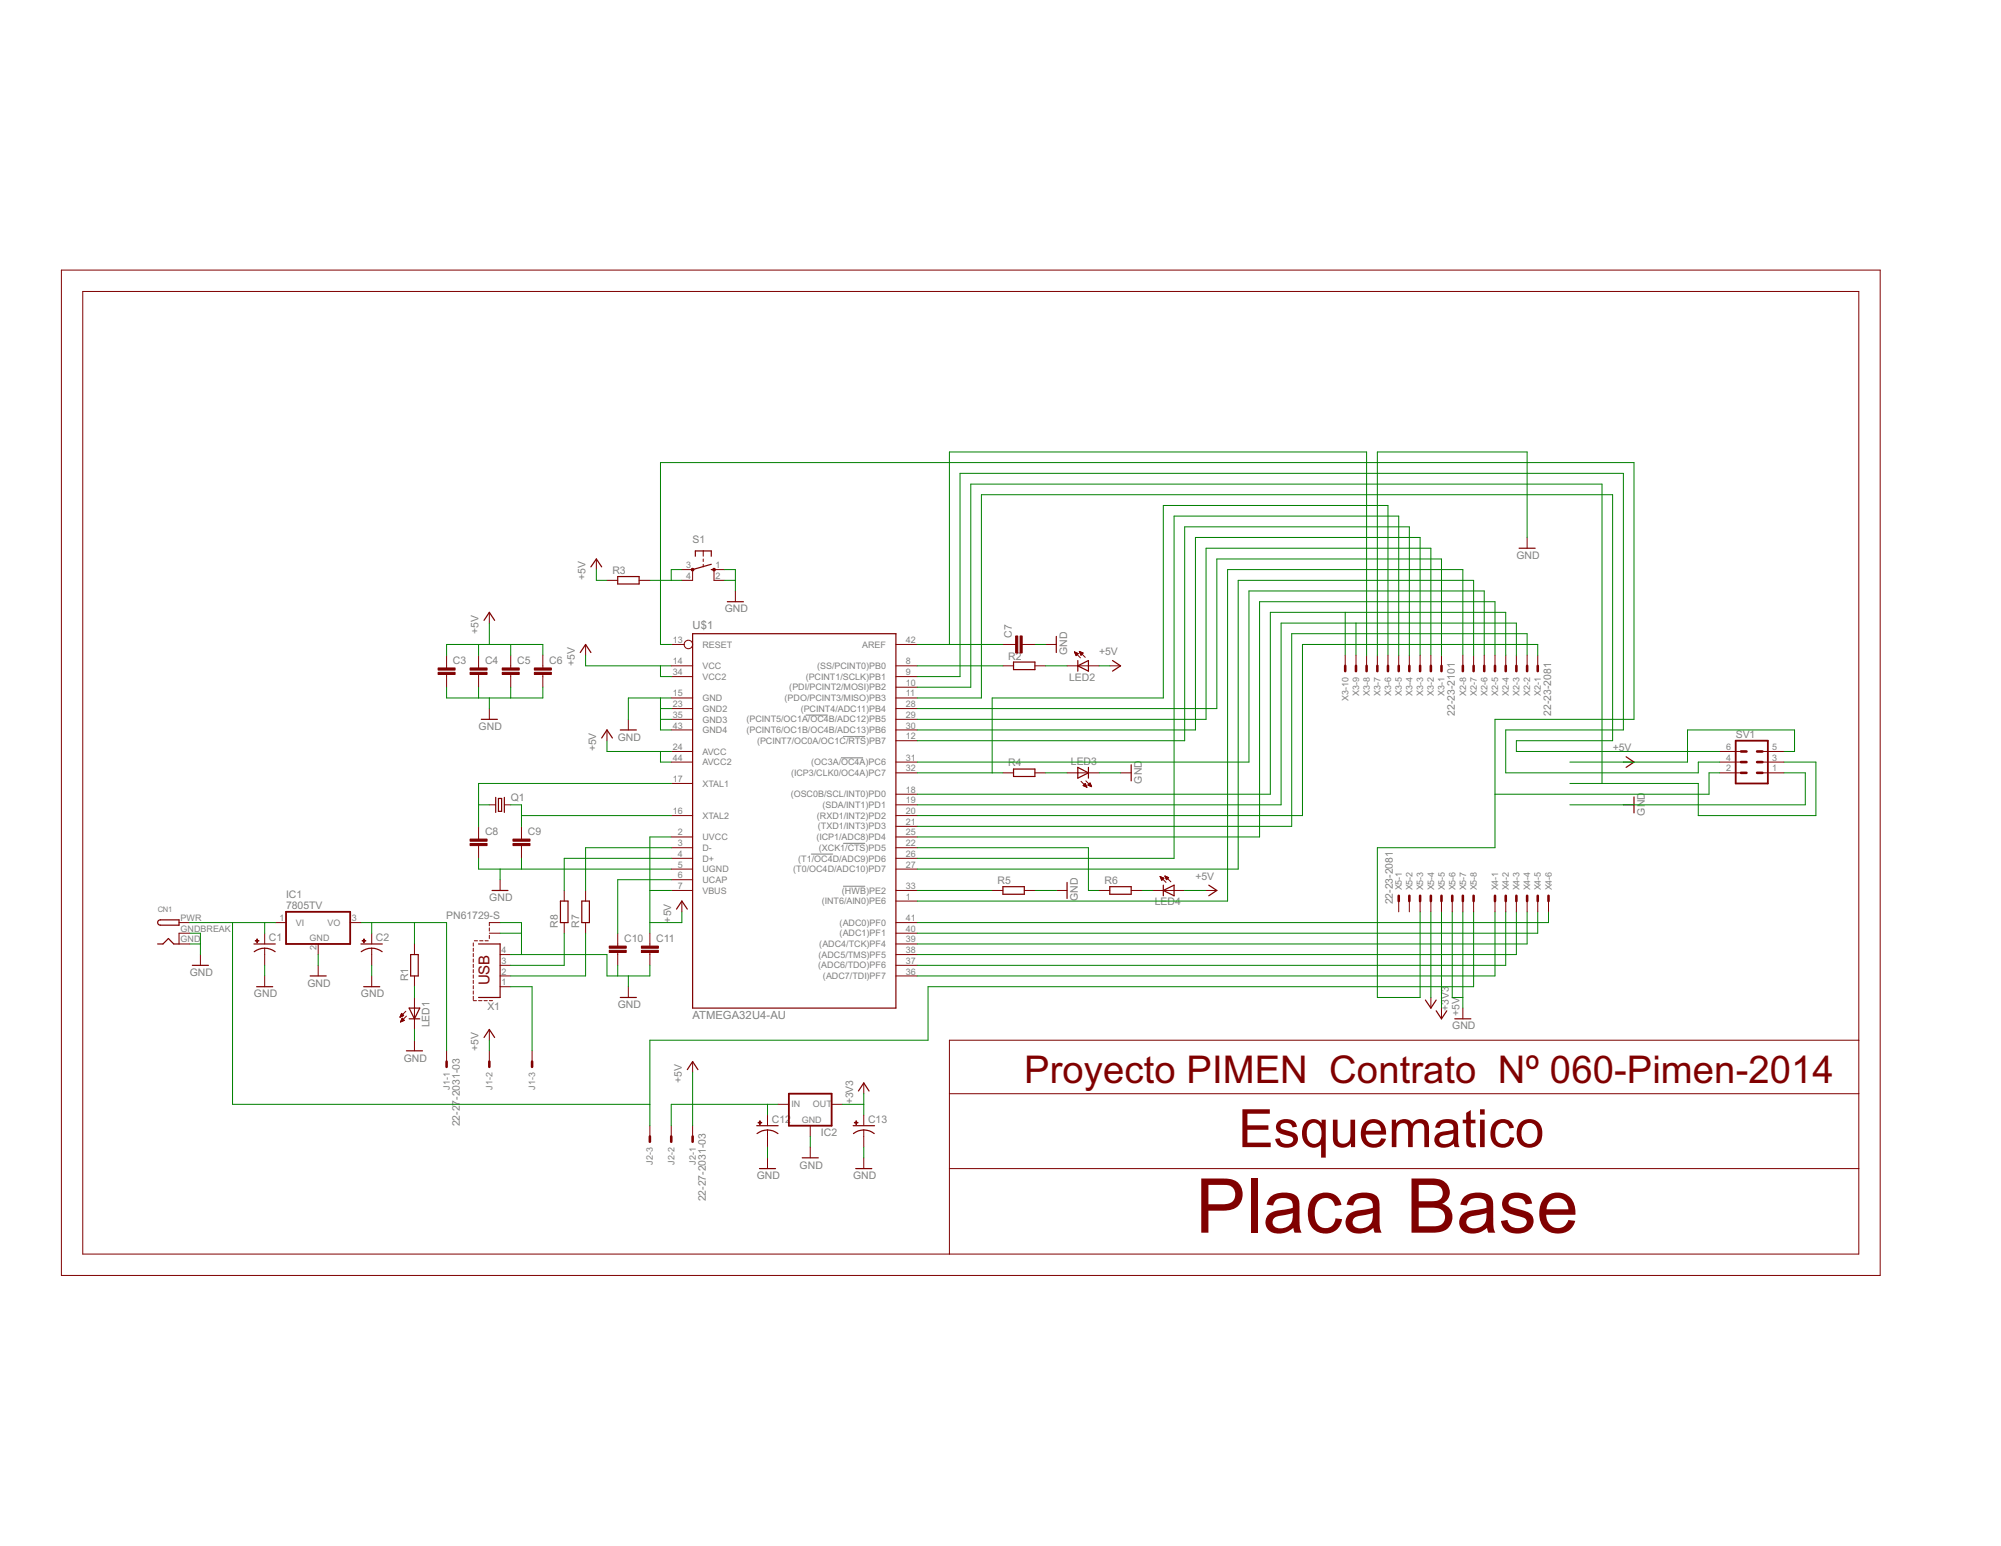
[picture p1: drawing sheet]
<svg xmlns="http://www.w3.org/2000/svg" width="279mm" height="216mm" viewBox="0 0 279 216" stroke-linecap="round" stroke-linejoin="round" font-family="sans-serif">
<path d="M112.5 99.9h3M113.3 119.3h3M117.5 105.8h3M117.8 102.8h3M117.8 117.8h3M117.8 123.8h3" fill="none" stroke="#808080" stroke-width=".14"/>
<g fill="none" stroke="#800000" stroke-width=".14">
<path d="M8.6 37.7h253.9v140.4h-253.9zM11.6 40.7h247.9v134.4h-247.9zM83.3 78.1v1.4M95.2 79.5h1.5v1.5h-1.5M98.2 76.9v.8M98.2 78.1v.3M98.2 78.8v.4M101.2 79.5h-1.5v1.5h1.5M213.2 75.1v1.5M62.4 91.5v1.8M62.4 94.2v1.8M66.8 91.5v1.8"/>
<path d="M66.8 94.2v1.8M68.3 85.5v1.5M68.3 99v1.5M71.3 91.5v1.8M71.3 94.2v1.8M75.8 91.5v1.8M75.8 94.2v1.8M81.8 90v1.5M84.8 81h1.5M89.2 81h1.5M93.7 90h1.8M93.7 93h3"/>
<path d="M93.7 94.5h3M93.7 97.5h3M93.7 99h3M102.7 82.5v1.5M125.1 90h3M125.1 93h3M125.1 94.5h3M125.1 97.5h3M125.1 99h3M125.1 96h3M140 90h1.8M140 93h1.5"/>
<path d="M142.7 90h1.8M144.5 93h1.5M146 90h1.5M149 93h4.5M150 91l.9 .9M150 91.1h.1M150 91l.6 .3M150 91l.3 .6 .3-.3M150.1 91.1h.1M150.1 91.2h.2M150.1 91.2h.4M150.1 91.3h.5"/>
<path d="M150.2 91.3h.3M150.2 91.4h.2M150.2 91.5h.2M150.2 91.5h.1M150.7 91l.8 .8M150.7 91l.5 .2-.3 .3zM150.7 91h.1M150.7 91.1h.2M150.8 91.1h.2M150.8 91.2h.4M150.8 91.3h.4M150.9 91.3h.2"/>
<path d="M150.9 91.4h.1M150.9 91.5h.1M155 93h1.5M187.8 91.5v1.5M189.3 91.5v1.5M190.8 91.5v1.5M192.3 91.5v1.5M193.8 91.5v1.5M195.3 91.5v1.5M196.8 91.5v1.5M198.3 91.5v1.5M199.8 91.5v1.5"/>
<path d="M201.3 91.5v1.5M204.3 91.5v1.5M205.8 91.5v1.5M207.2 91.5v1.5M208.7 91.5v1.5M210.2 91.5v1.5M211.7 91.5v1.5M213.2 91.5v1.5M214.7 91.5v1.5M66.8 115.4v1.8M66.8 118.1v1.8M68.3 112.4h.9"/>
<path d="M70.4 112.4h.9M72.8 115.4v1.8M72.8 118.1v1.8M84.8 101.9v1.5M87.7 100.5v1.4M93.7 100.5h3M93.7 101.9h3M93.7 104.9h3M93.7 106.4h3M93.7 109.4h3M93.7 113.9h3M93.7 116.9h3"/>
<path d="M93.7 118.4h3M93.7 119.9h3M125.1 100.5h3M125.1 101.9h3M125.1 106.4h3M125.1 113.9h3M125.1 116.9h3M125.1 118.4h3M125.1 119.9h3M125.1 103.4h3M125.1 107.9h3M125.1 110.9h3"/>
<path d="M125.1 112.4h3M125.1 115.4h3M140 107.9h1.5M144.5 107.9h1.5M149 107.9h4.5M150.9 109.1l.9 .8M151.2 109.7l.3-.3 .3 .5zM151.3 109.7h.3M151.3 109.7h.4M151.3 109.6h.3M151.4 109.6h.2M151.4 109.8h.3"/>
<path d="M151.4 109.5h.2M151.5 109.5h.1M151.6 109.9h.1M151.6 109.1l.8 .8M151.7 109.9h.1M151.9 109.6h.4M151.9 109.6l.3-.3 .2 .6zM152 109.6h.3M152 109.7h.4M152 109.5h.3M152.1 109.5h.2M152.1 109.4h.1"/>
<path d="M152.1 109.7h.3M152.3 109.8h.1M152.4 109.9h.1M156.5 107.9h1.4M226.7 106.4h1.5M226.7 112.4h1.5M240.1 104.9h3M240.1 106.4h3M240.1 107.9h3M246.1 104.9h3M246.1 106.4h3M246.1 107.9h3"/>
<path d="M25 128.8h1.5M26.5 130.3h-1.5v1.5h1.5M28 133.3v1.5M37 130.3v1.5M37 132.4v2.4M37 136.3v1.5M38.4 128.8h1.5M44.4 131.8v1.5M44.4 134.8v1.5M48.9 128.8h1.5M51.9 130.3v1.5M51.9 132.4v2.4"/>
<path d="M51.9 136.3v1.5M57.9 131.8v1.5M57.9 136.3v1.5M57.9 139.3v4.5M66.1 131.7v.4M66.1 132.4v.5M66.1 133.2v.4M66.1 133.9v.5M66.1 134.7v.4M66.1 135.4v.4M66.1 136.1v.5M66.1 136.9v.5"/>
<path d="M66.1 137.6v.5M66.1 138.4v.4M66.1 139.1v.5M66.1 139.7h.4M66.2 131.4h.5M66.8 139.7h.5M67 131.4h.4M67.6 139.7h.4M67.7 131.4h.5M68.3 130.3h1.5M68.3 129.6v.4M68.3 130.6v.5"/>
<path d="M68.3 139.7h.5M69.8 128.8h-1.5v.5M69.8 133.3h1.5M69.8 134.8h1.5M69.8 136.3h1.5M69.8 122.9v1.5M69.8 137.8h1.5M78.8 124.4v1.4M78.8 128.8v1.5M81.8 124.4v1.4M81.8 128.8v1.5M86.3 130.3v1.8"/>
<path d="M86.3 133v1.8M87.7 137.8v1.5M90.7 130.3v1.8M90.7 133v1.8M93.7 121.4h3M93.7 122.9h3M93.7 124.4h3M95.2 125.8v1.5M125.1 121.4h3M125.1 124.4h3M125.1 125.8h3M125.1 128.8h3"/>
<path d="M125.1 130.3h3M125.1 131.8h3M125.1 133.3h3M125.1 134.8h3M125.1 136.3h3M138.5 124.4h1.5M143 124.4h1.5M147.5 124.4h1.5M153.5 124.4h1.5M157.9 124.4h1.5M161 124.4h4.4M162 122.4l.8 .8"/>
<path d="M162 122.4h.1M162 122.4l.5 .2-.3 .3zM162 122.5h.1M162 122.5h.3M162.1 122.6h.3M162.1 122.6h.4M162.1 122.7h.3M162.1 122.8h.3M162.2 122.8h.1M162.2 122.9h.1M162.7 122.3l.8 .8M162.7 122.3l.5 .3-.3 .3z"/>
<path d="M162.7 122.4h.1M162.7 122.5h.3M162.8 122.5h.3M162.8 122.6h.4M162.8 122.6h.3M162.8 122.7h.2M162.8 122.8h.2M162.9 122.8h.1M168.4 124.4h1.5M195.3 125.8v1.5M196.8 125.8v1.5M198.3 125.8v1.5"/>
<path d="M199.8 125.8v1.5M199.8 139.3v1.5M201.3 125.8v1.5M202.8 125.8v1.5M204.3 125.8v1.5M205.8 125.8v1.5M208.7 125.8v1.5M210.2 125.8v1.5M211.7 125.8v1.5M213.2 125.8v1.5M214.7 125.8v1.5M216.2 125.8v1.5"/>
<path d="M55.9 142h.1M55.9 141.9h.3M55.9 141.9h.4M55.9 142.7h.1M56 141.8h.3M56 142.6h.2M56 141.7h.3M56 141.7h.2M56 142.6h.3M56 141.6h.2M56 142.5h.5M56 141.6h.1"/>
<path d="M56 142.4h.4M56.1 141.5l.3 .3-.5 .2zM56.1 142.4h.2M56.1 142.3h.2M56.1 142.3h.1M56.2 142.2l-.3 .5M56.2 142.2l.3 .3M56.2 142.2h.1M56.5 142.5l-.6 .2M56.7 141.2l-.8 .8M56.7 141.9l-.8 .8M57.9 145.3v1.4"/>
<path d="M62.4 146.7v1.6M68.3 143.8v1.5M68.3 146.7v1.6M74.3 146.7v1.6M90.7 157.2v1.5M93.7 157.2v1.5M96.7 148.3v1.4M96.7 157.2v1.5M107.2 155.7v1.5M107.2 157.8v2.4M108.6 154.2h1.6M113.1 157.2v1.5"/>
<path d="M116.1 154.2h1.5M120.6 151.2v1.5M120.6 155.7v1.5M120.6 157.8v2.4M132.6 152.7h126.9M201.3 140.8v1.5M204.3 140.8v1.5M259.5 145.3h-126.9v29.8M107.2 161.7v1.5M113.1 160.2v1.5M120.6 161.7v1.5M132.6 163.2h126.9"/>
<circle cx="96.1" cy="90" r=".59"/>
</g>
<g fill="none" stroke="#800000" stroke-width=".17">
<path d="M82.5 79.2l.8-1.1 .7 1.1M97.1 77.7v-.8h2.2v.8M99.3 79.5h.4M99.3 78.8l-2.6 .7M212.1 76.6h2.3M67.6 86.6l.7-1.1 .8 1.1M81 91.1l.8-1.1 .7 1.1M86.3 80.5h2.9v1.1h-2.9zM96.7 88.5h28.4v52.3h-28.4zM101.6 84h2.2M141.5 92.5h3v1h-3zM147.5 88.9v2.2"/>
<path d="M150.5 93l1.5-.8v1.5zM150.5 92.2v1.5M155.3 92.2l1.2 .8-1.2 .7M67.2 100.5h2.2M69.2 111.4v2.1M69.6 111.5h.4v1.8h-.4zM70.4 111.4v2.1M84 103.1l.8-1.2 .7 1.2M86.6 101.9h2.3M141.5 107.4h3v1h-3zM150.5 107.2l1.5 .7-1.5 .8zM152 107.2v1.5"/>
<path d="M157.9 106.8v2.3M227.1 105.7l1.1 .7-1.1 .8M228.2 111.3v2.2M22 131.8h.8l.7-.7 .8 .7h.7M22.1 128.6l.3-.1h2.6v.7h-2.6a.37 .37 0 0 1-.4-.2 .37 .37 0 0 1 .1-.4zM26.9 134.8h2.2M35.5 131.8h2.9M35.5 132.9a2.43 2.43 0 0 1 2.9 0M35.8 137.8h2.3M43.3 136.3h2.3M50.4 131.8h3M50.4 132.9a2.43 2.43 0 0 1 3 0"/>
<path d="M50.8 137.8h2.2M57.3 133.3h1.1v3h-1.1zM66.8 131.8h3v7.5h-3M68.7 124.4h2.2M78.3 125.8h1v3h-1zM81.2 125.8h1.1v3h-1.1zM86.6 139.3h2.3M94.5 127l.7-1.2 .8 1.2M140 123.8h3v1.1h-3zM149 123.2v2.3M155 123.8h2.9v1.1h-2.9zM162.4 124.4l1.5-.8v1.5z"/>
<path d="M162.4 123.6v1.5M168.8 123.6l1.1 .8-1.1 .7M199 139.7l.8 1.1 .7-1.1M56.7 146.7h2.3M57.1 140.8h1.5l-.7 1.5zM57.1 142.3h1.5M67.6 144.9l.7-1.1 .8 1.1M96 149.4l.7-1.1 .8 1.1M105.7 157.2h2.9M105.7 158.3a2.35 2.35 0 0 1 2.9 0M119.1 157.2h3M119.2 158.3a2.32 2.32 0 0 1 2.9 0"/>
<path d="M119.9 152.4l.7-1.2 .7 1.2M200.5 141.2l.8 1.1 .7-1.1M203.1 142.3h2.3M106 163.2h2.3M112 161.7h2.3M119.5 163.2h2.2"/>
</g>
<g fill="#800000" stroke="#800000" stroke-width=".14">
<path d="M61.2 93.9h2.3v.3h-2.3z"/>
<path d="M61.2 93.3h2.3v.3h-2.3z"/>
<path d="M65.6 93.9h2.4v.3h-2.4z"/>
<path d="M65.6 93.3h2.4v.3h-2.4z"/>
<path d="M70.1 93.9h2.4v.3h-2.4z"/>
<path d="M70.1 93.3h2.4v.3h-2.4z"/>
<path d="M74.6 93.9h2.4v.3h-2.4z"/>
<path d="M74.6 93.3h2.4v.3h-2.4z"/>
<path d="M142.4 88.8h.3v2.4h-.3z"/>
<path d="M141.8 88.8h.3v2.4h-.3z"/>
<path d="M65.6 117.8h2.4v.3h-2.4z"/>
<path d="M65.6 117.2h2.4v.3h-2.4z"/>
<path d="M71.6 117.8h2.4v.3h-2.4z"/>
<path d="M71.6 117.2h2.4v.3h-2.4z"/>
<path d="M85.1 132.7h2.3v.3h-2.3z"/>
<path d="M85.1 132.1h2.3v.3h-2.3z"/>
<path d="M89.6 132.7h2.3v.3h-2.3z"/>
<path d="M89.6 132.1h2.3v.3h-2.3z"/>
<path d="M35.6 131.3h.6v.1h-.6z"/>
<path d="M35.9 131.1v.5z"/>
<path d="M50.6 131.3h.5v.1h-.5z"/>
<path d="M50.8 131.1h.1v.5h-.1z"/>
<path d="M105.9 156.7h.5v.1h-.5z"/>
<path d="M106.1 156.5h.1v.5h-.1z"/>
<path d="M119.3 156.7h.5v.1h-.5z"/>
<path d="M119.5 156.5h.1v.5h-.1z"/>
</g>
<path d="M242.4 103.4h4.4v6h-4.4zM39.9 127.3h9v4.5h-9zM110.2 152.7h5.9v4.5h-5.9z" fill="none" stroke="#800000" stroke-width=".25"/>
<g fill="#800000" stroke="#800000" stroke-width=".14">
<path d="M96.6 79.4h.2v.3h-.2z" fill-rule="evenodd"/>
<path d="M99.6 79.4h.2v.3h-.2z" fill-rule="evenodd"/>
</g>
<g fill="none" stroke="#800000" stroke-width=".36">
<path d="M187.8 93v.7M189.3 93v.7M190.8 93v.7M192.3 93v.7M193.8 93v.7M195.3 93v.7M196.8 93v.7M198.3 93v.7M199.8 93v.7M201.3 93v.7M204.3 93v.7M205.8 93v.7"/>
<path d="M207.2 93v.7M208.7 93v.7M210.2 93v.7M211.7 93v.7M213.2 93v.7M214.7 93v.7M243.1 104.9h.8M243.1 106.4h.8M243.1 107.9h.8M245.3 104.9h.8M245.3 106.4h.8M245.3 107.9h.8"/>
<path d="M195.3 125.1v.7M196.8 125.1v.7M198.3 125.1v.7M199.8 125.1v.7M201.3 125.1v.7M202.8 125.1v.7M204.3 125.1v.7M205.8 125.1v.7M208.7 125.1v.7M210.2 125.1v.7M211.7 125.1v.7M213.2 125.1v.7"/>
<path d="M214.7 125.1v.7M216.2 125.1v.7M62.4 148.3v.7M68.3 148.3v.7M74.3 148.3v.7M90.7 158.7v.7M93.7 158.7v.7M96.7 158.7v.7"/>
</g>
<g fill="none" stroke="#008000" stroke-width=".14">
<path d="M83.3 79.5v1.5h1.5M95.2 79.5h-1.5v1.5M101.2 79.5h1.5v3M213.2 75.1v-12h-20.9v28.4M62.4 96v1.5h13.4v-1.5M62.4 91.5v-1.5h13.4v1.5M66.8 90v1.5M66.8 96v1.5M68.3 87v3M68.3 97.5v1.5M71.3 90v1.5M71.3 96v1.5"/>
<path d="M81.8 91.5v1.5h11.9M90.7 81h4.5M92.2 93v1.5h1.5M92.2 97.5v4.4h1.5M92.2 99h1.5M93.7 97.5h-6v3M93.7 90h-1.5v-25.4h136v35.9h-19.5v17.9h-16.4v20.9h6v-12M101.2 81h1.5M128.1 97.5h8.9v-28.4h88.2v34.3h-13.5v1.5h28.4M128.1 94.5h5.9v-28.4h92.7v35.8h-16.5v6h26.9v-1.5h3M128.1 90h11.9M128.1 93h11.9"/>
<path d="M128.1 96h7.5v-28.4h88.1v41.8M132.6 90v-26.9h58.2v28.4M144.5 90h1.5M146 93h3M153.5 93h1.5M187.8 85.5v6M189.3 87v4.5M193.8 91.5v-20.9h-31.4v26.9h-23.9v10.4M195.3 91.5v-19.4h-31.4v47.8h-35.8M196.8 91.5v-17.9h-31.4v29.8h-37.3M198.3 91.5v-16.4h-31.4v26.8h-38.8M199.8 91.5v-14.9h-31.4v23.9h-40.3"/>
<path d="M201.3 91.5v-13.4h-31.4v20.9h-41.8M204.3 91.5v-12h-32.9v46.3h-43.3M205.8 91.5v-10.5h-32.9v40.4h-44.8M207.2 91.5v-9h-32.8v23.9h-46.3M208.7 91.5v-7.5h-32.8v32.9h-47.8M210.2 91.5v-6h-32.8v25.4h-49.3M211.7 91.5v-4.5h-32.8v25.4h-50.8M213.2 91.5v-3h-32.8v26.9h-52.3M214.7 91.5v-1.5h-32.8v23.9h-53.8M66.8 119.9v1.5h26.9M66.8 112.4h1.5M71.3 112.4h1.5v3"/>
<path d="M72.8 119.9v1.5M72.8 113.9h20.9M84.8 103.4v1.5h8.9M92.2 104.9v1.5h1.5M92.2 100.5h1.5M93.7 109.4h-26.9v6M93.7 116.9h-3v13.4M93.7 118.4h-11.9v6M93.7 119.9h-14.9v4.5M128.1 118.4h23.9v6h1.5M128.1 107.9h11.9M146 107.9h3"/>
<path d="M153.5 107.9h3M240.1 107.9h-1.5v3h-29.9M249.1 104.9h1.5v-3h-15v4.5h-16.4M249.1 107.9h3v4.5h-32.9M249.1 106.4h4.5v7.5h-16.5v-4.5h-17.9M26.5 130.3h1.5v3M26.5 128.8h11.9M26.5 131.8h1.5M32.5 128.8v25.4h58.2M37 128.8v1.5M37 134.8v1.5M44.4 133.3v1.5"/>
<path d="M50.4 128.8h12v17.9M51.9 128.8v1.5M51.9 134.8v1.5M57.9 128.8v3M57.9 137.8v1.5M69.8 128.8h3v4.5M69.8 121.4v1.5M69.8 130.3h3M71.3 133.3h13.5v3h5.9v-1.5M71.3 137.8h3v8.9M78.8 130.3v4.5h-7.5M81.8 130.3v6h-10.5"/>
<path d="M86.3 134.8v1.5M87.7 136.3v1.5M90.7 124.4h3M93.7 122.9h-7.4v7.4M95.2 127.3v1.5h-4.5M128.1 124.4h10.4M144.5 124.4h3M159.4 124.4h1.6M165.4 124.4h3M199.8 127.3v12M201.3 127.3v13.5M202.8 127.3v12h1.5"/>
<path d="M204.3 127.3v13.5M205.8 127.3v10.5h-76.2v7.5h-38.9v11.9M208.7 127.3v9h-80.6M210.2 127.3v7.5h-82.1M211.7 127.3v6h-83.6M213.2 127.3v4.5h-85.1M214.7 127.3v3h-86.6M216.2 127.3v1.5h-88.1M57.9 143.8v1.5M68.3 145.3v1.4M96.7 149.7v7.5M107.2 154.2v1.5"/>
<path d="M108.6 154.2h-14.9v3M113.1 158.7v1.5M117.6 154.2h3M120.6 152.7v3M107.2 160.2v1.5M120.6 160.2v1.5"/>
</g>
<text font-size="11.8" fill="#800000" x="166.9" y="172.1">Placa Base</text>
<text font-size="8.3" fill="#800000" x="172.9" y="160.2">Esquematico</text>
<text font-size="6" fill="#800000" x="143" y="151.2">Proyecto PIMEN Contrato Nº 060-Pimen-2014</text>
<text font-size="2.3" fill="#800000" x="68.3" y="137.6" transform="rotate(-90 68.3 137.6)">USB</text>
<g font-size="1.8" fill="#808080">
<text x="96.7" y="87.9">U$1</text>
<text x="96.7" y="142.3">ATMEGA32U4-AU</text>
</g>
<g font-size="1.6" fill="#808080">
<text x="96.7" y="75.8">S1</text>
<text x="81.8" y="81" transform="rotate(-90 81.8 81)">+5V</text>
<text x="85.5" y="80.2">R3</text>
<text x="211.7" y="78.1">GND</text>
<text x="66.8" y="88.5" transform="rotate(-90 66.8 88.5)">+5V</text>
<text x="101.2" y="85.5">GND</text>
<text x="141.3" y="89.1" transform="rotate(-90 141.3 89.1)">C7</text>
<text x="63.2" y="92.8">C3</text>
<text x="67.7" y="92.8">C4</text>
<text x="72.2" y="92.8">C5</text>
<text x="76.7" y="92.8">C6</text>
<text x="80.3" y="93" transform="rotate(-90 80.3 93)">+5V</text>
<text x="140.8" y="92.1">R2</text>
<text x="149" y="91.5" transform="rotate(-90 149 91.5)">GND</text>
<text x="149.3" y="95.1">LED2</text>
<text x="153.5" y="91.5">+5V</text>
<text x="66.8" y="101.9">GND</text>
<text x="203.1" y="99.9" transform="rotate(-90 203.1 99.9)">22-23-2101</text>
<text x="216.6" y="99.9" transform="rotate(-90 216.6 99.9)">22-23-2081</text>
<text x="83.3" y="104.9" transform="rotate(-90 83.3 104.9)">+5V</text>
<text x="86.3" y="103.4">GND</text>
<text x="140.8" y="107">R4</text>
<text x="149.5" y="106.9">LED3</text>
<text x="225.2" y="104.9">+5V</text>
<text x="242.4" y="103">SV1</text>
<text x="71.3" y="111.8">Q1</text>
<text x="159.4" y="109.4" transform="rotate(-90 159.4 109.4)">GND</text>
<text x="229.7" y="113.9" transform="rotate(-90 229.7 113.9)">GND</text>
<text x="67.7" y="116.7">C8</text>
<text x="73.7" y="116.7">C9</text>
<text x="39.9" y="125.5">IC1</text>
<text x="68.3" y="125.8">GND</text>
<text x="139.3" y="123.5">R5</text>
<text x="150.5" y="125.8" transform="rotate(-90 150.5 125.8)">GND</text>
<text x="154.2" y="123.5">R6</text>
<text x="166.9" y="122.9">+5V</text>
<text x="37.6" y="131.4">C1</text>
<text x="39.9" y="127">7805TV</text>
<text x="52.5" y="131.4">C2</text>
<text x="62.3" y="128.4">PN61729-S</text>
<text x="77.9" y="129.6" transform="rotate(-90 77.9 129.6)">R8</text>
<text x="80.9" y="129.6" transform="rotate(-90 80.9 129.6)">R7</text>
<text x="87.1" y="131.6">C10</text>
<text x="91.6" y="131.6">C11</text>
<text x="93.7" y="128.8" transform="rotate(-90 93.7 128.8)">+5V</text>
<text x="161.2" y="126.4">LED4</text>
<text x="194.5" y="126.3" transform="rotate(-90 194.5 126.3)">22-23-2081</text>
<text x="26.5" y="136.3">GND</text>
<text x="42.9" y="137.8">GND</text>
<text x="57" y="137" transform="rotate(-90 57 137)">R1</text>
<text x="35.5" y="139.3">GND</text>
<text x="50.4" y="139.3">GND</text>
<text x="60" y="143.5" transform="rotate(-90 60 143.5)">LED1</text>
<text x="68.1" y="141.1">X1</text>
<text x="86.3" y="140.8">GND</text>
<text x="202.3" y="141.2" transform="rotate(-90 202.3 141.2)">+3V3</text>
<text x="202.8" y="143.8">GND</text>
<text x="203.8" y="141.9" transform="rotate(-90 203.8 141.9)">+5V</text>
<text x="56.4" y="148.2">GND</text>
<text x="66.8" y="146.8" transform="rotate(-90 66.8 146.8)">+5V</text>
<text x="95.2" y="151.2" transform="rotate(-90 95.2 151.2)">+5V</text>
<text x="119.1" y="154.2" transform="rotate(-90 119.1 154.2)">+3V3</text>
<text x="64.2" y="157.3" transform="rotate(-90 64.2 157.3)">22-27-2031-03</text>
<text x="107.8" y="156.8">C12</text>
<text x="114.6" y="158.7">IC2</text>
<text x="121.2" y="156.8">C13</text>
<text x="98.6" y="167.8" transform="rotate(-90 98.6 167.8)">22-27-2031-03</text>
<text x="105.7" y="164.7">GND</text>
<text x="111.6" y="163.2">GND</text>
<text x="119.1" y="164.7">GND</text>
</g>
<g font-size="1.4" fill="#808080">
<text x="95.8" y="79.3">3</text>
<text x="95.8" y="80.8">4</text>
<text x="99.9" y="79.3">1</text>
<text x="99.9" y="80.8">2</text>
<text x="93.9" y="89.8">13</text>
<text x="126.5" y="89.8">42</text>
<text x="93.9" y="92.8">14</text>
<text x="93.9" y="94.3">34</text>
<text x="98.1" y="90.4">RESET</text>
<text x="98.1" y="93.4">VCC</text>
<text x="98.1" y="94.9">VCC2</text>
<text x="112.5" y="94.9">(PCINT1/SCLK)PB1</text>
<text x="114.1" y="93.4">(SS/PCINT0)PB0</text>
<text x="120.4" y="90.4">AREF</text>
<text x="126.5" y="92.8">8</text>
<text x="126.5" y="94.3">9</text>
<text x="126.5" y="95.8">10</text>
<text x="93.9" y="97.3">15</text>
<text x="93.9" y="98.8">23</text>
<text x="93.9" y="100.2">35</text>
<text x="93.9" y="101.7">43</text>
<text x="98.1" y="97.9">GND</text>
<text x="98.1" y="99.4">GND2</text>
<text x="98.1" y="100.9">GND3</text>
<text x="104.2" y="100.9">(PCINT5/OC1A/OC4B/ADC12)PB5</text>
<text x="109.6" y="97.9">(PDO/PCINT3/MISO)PB3</text>
<text x="110.2" y="96.4">(PDI/PCINT2/MOSI)PB2</text>
<text x="111.8" y="99.4">(PCINT4/ADC11)PB4</text>
<text x="126.5" y="97.3">11</text>
<text x="126.5" y="98.8">28</text>
<text x="126.5" y="100.2">29</text>
<text x="126.5" y="101.7">30</text>
<text x="188.3" y="97.8" transform="rotate(-90 188.3 97.8)">X3-10</text>
<text x="189.8" y="97.1" transform="rotate(-90 189.8 97.1)">X3-9</text>
<text x="191.3" y="97.1" transform="rotate(-90 191.3 97.1)">X3-8</text>
<text x="192.8" y="97.1" transform="rotate(-90 192.8 97.1)">X3-7</text>
<text x="194.2" y="97.1" transform="rotate(-90 194.2 97.1)">X3-6</text>
<text x="195.7" y="97.1" transform="rotate(-90 195.7 97.1)">X3-5</text>
<text x="197.2" y="97.1" transform="rotate(-90 197.2 97.1)">X3-4</text>
<text x="198.7" y="97.1" transform="rotate(-90 198.7 97.1)">X3-3</text>
<text x="200.2" y="97.1" transform="rotate(-90 200.2 97.1)">X3-2</text>
<text x="201.7" y="97.1" transform="rotate(-90 201.7 97.1)">X3-1</text>
<text x="204.7" y="97.1" transform="rotate(-90 204.7 97.1)">X2-8</text>
<text x="206.2" y="97.1" transform="rotate(-90 206.2 97.1)">X2-7</text>
<text x="207.7" y="97.1" transform="rotate(-90 207.7 97.1)">X2-6</text>
<text x="209.2" y="97.1" transform="rotate(-90 209.2 97.1)">X2-5</text>
<text x="210.7" y="97.1" transform="rotate(-90 210.7 97.1)">X2-4</text>
<text x="212.2" y="97.1" transform="rotate(-90 212.2 97.1)">X2-3</text>
<text x="213.7" y="97.1" transform="rotate(-90 213.7 97.1)">X2-2</text>
<text x="215.2" y="97.1" transform="rotate(-90 215.2 97.1)">X2-1</text>
<text x="93.9" y="104.7">24</text>
<text x="93.9" y="106.2">44</text>
<text x="98.1" y="102.4">GND4</text>
<text x="98.1" y="105.4">AVCC</text>
<text x="98.1" y="106.9">AVCC2</text>
<text x="104.2" y="102.4">(PCINT6/OC1B/OC4B/ADC13)PB6</text>
<text x="105.7" y="103.9">(PCINT7/OC0A/OC1C/RTS)PB7</text>
<text x="113.3" y="106.9">(OC3A/OC4A)PC6</text>
<text x="126.5" y="103.2">12</text>
<text x="126.5" y="106.2">31</text>
<text x="126.5" y="107.7">32</text>
<text x="241" y="107.7">2</text>
<text x="241" y="106.2">4</text>
<text x="241" y="104.7">6</text>
<text x="247.5" y="107.7">1</text>
<text x="247.5" y="106.2">3</text>
<text x="247.5" y="104.7">5</text>
<text x="93.9" y="109.2">17</text>
<text x="93.9" y="113.7">16</text>
<text x="98.1" y="109.9">XTAL1</text>
<text x="110.4" y="111.4">(OSC0B/SCL/INT0)PD0</text>
<text x="110.5" y="108.4">(ICP3/CLK0/OC4A)PC7</text>
<text x="114.8" y="112.8">(SDA/INT1)PD1</text>
<text x="126.5" y="110.7">18</text>
<text x="126.5" y="112.2">19</text>
<text x="126.5" y="113.7">20</text>
<text x="94.6" y="116.7">2</text>
<text x="94.6" y="118.2">3</text>
<text x="94.6" y="119.7">4</text>
<text x="98.1" y="114.3">XTAL2</text>
<text x="98.1" y="117.3">UVCC</text>
<text x="98.1" y="118.8">D-</text>
<text x="114" y="117.3">(ICP1/ADC8)PD4</text>
<text x="114.1" y="114.3">(RXD1/INT2)PD2</text>
<text x="114.2" y="115.8">(TXD1/INT3)PD3</text>
<text x="114.3" y="118.8">(XCK1/CTS)PD5</text>
<text x="126.5" y="115.2">21</text>
<text x="126.5" y="116.7">25</text>
<text x="126.5" y="118.2">22</text>
<text x="126.5" y="119.7">26</text>
<text x="94.6" y="121.2">5</text>
<text x="94.6" y="122.6">6</text>
<text x="94.6" y="124.1">7</text>
<text x="98.1" y="120.3">D+</text>
<text x="98.1" y="121.8">UGND</text>
<text x="98.1" y="123.3">UCAP</text>
<text x="98.1" y="124.8">VBUS</text>
<text x="110.8" y="121.8">(T0/OC4D/ADC10)PD7</text>
<text x="111.5" y="120.3">(T1/OC4D/ADC9)PD6</text>
<text x="117.6" y="124.8">(HWB)PE2</text>
<text x="126.5" y="121.2">27</text>
<text x="126.5" y="124.1">33</text>
<text x="126.5" y="125.6">1</text>
<text x="195.7" y="124.4" transform="rotate(-90 195.7 124.4)">X5-1</text>
<text x="197.2" y="124.4" transform="rotate(-90 197.2 124.4)">X5-2</text>
<text x="198.7" y="124.4" transform="rotate(-90 198.7 124.4)">X5-3</text>
<text x="200.2" y="124.4" transform="rotate(-90 200.2 124.4)">X5-4</text>
<text x="201.7" y="124.4" transform="rotate(-90 201.7 124.4)">X5-5</text>
<text x="203.2" y="124.4" transform="rotate(-90 203.2 124.4)">X5-6</text>
<text x="204.7" y="124.4" transform="rotate(-90 204.7 124.4)">X5-7</text>
<text x="206.2" y="124.4" transform="rotate(-90 206.2 124.4)">X5-8</text>
<text x="209.2" y="124.4" transform="rotate(-90 209.2 124.4)">X4-1</text>
<text x="210.7" y="124.4" transform="rotate(-90 210.7 124.4)">X4-2</text>
<text x="212.2" y="124.4" transform="rotate(-90 212.2 124.4)">X4-3</text>
<text x="213.7" y="124.4" transform="rotate(-90 213.7 124.4)">X4-4</text>
<text x="215.2" y="124.4" transform="rotate(-90 215.2 124.4)">X4-5</text>
<text x="216.7" y="124.4" transform="rotate(-90 216.7 124.4)">X4-6</text>
<text x="25.2" y="128.6">PWR</text>
<text x="25.2" y="130.1">GNDBREAK</text>
<text x="25.2" y="131.6">GND</text>
<text x="39" y="128.6">1</text>
<text x="41.3" y="129.3">VI</text>
<text x="43.2" y="131.4">GND</text>
<text x="45.7" y="129.3">VO</text>
<text x="49.1" y="128.6">3</text>
<text x="114.7" y="126.3">(INT6/AIN0)PE6</text>
<text x="117.2" y="129.3">(ADC0)PF0</text>
<text x="117.2" y="130.8">(ADC1)PF1</text>
<text x="126.5" y="128.6">41</text>
<text x="126.5" y="130.1">40</text>
<text x="126.5" y="131.6">39</text>
<text x="44.2" y="132.7" transform="rotate(-90 44.2 132.7)">2</text>
<text x="70" y="137.6">1</text>
<text x="70" y="136.1">2</text>
<text x="70" y="134.6">3</text>
<text x="70" y="133.1">4</text>
<text x="114.3" y="135.2">(ADC6/TDO)PF6</text>
<text x="114.3" y="133.8">(ADC5/TMS)PF5</text>
<text x="114.4" y="132.3">(ADC4/TCK)PF4</text>
<text x="114.9" y="136.7">(ADC7/TDI)PF7</text>
<text x="126.5" y="133.1">38</text>
<text x="126.5" y="134.6">37</text>
<text x="126.5" y="136.1">36</text>
<text x="62.8" y="152.2" transform="rotate(-90 62.8 152.2)">J1-1</text>
<text x="68.8" y="152.2" transform="rotate(-90 68.8 152.2)">J1-2</text>
<text x="74.7" y="152.2" transform="rotate(-90 74.7 152.2)">J1-3</text>
<text x="110.5" y="154.6">IN</text>
<text x="113.5" y="154.6">OUT</text>
<text x="111.9" y="156.8">GND</text>
<text x="91.2" y="162.7" transform="rotate(-90 91.2 162.7)">J2-3</text>
<text x="94.2" y="162.7" transform="rotate(-90 94.2 162.7)">J2-2</text>
<text x="97.1" y="162.7" transform="rotate(-90 97.1 162.7)">J2-1</text>
</g>
<text font-size="1.2" fill="#808080" x="22" y="127.3">CN1</text>
</svg>
